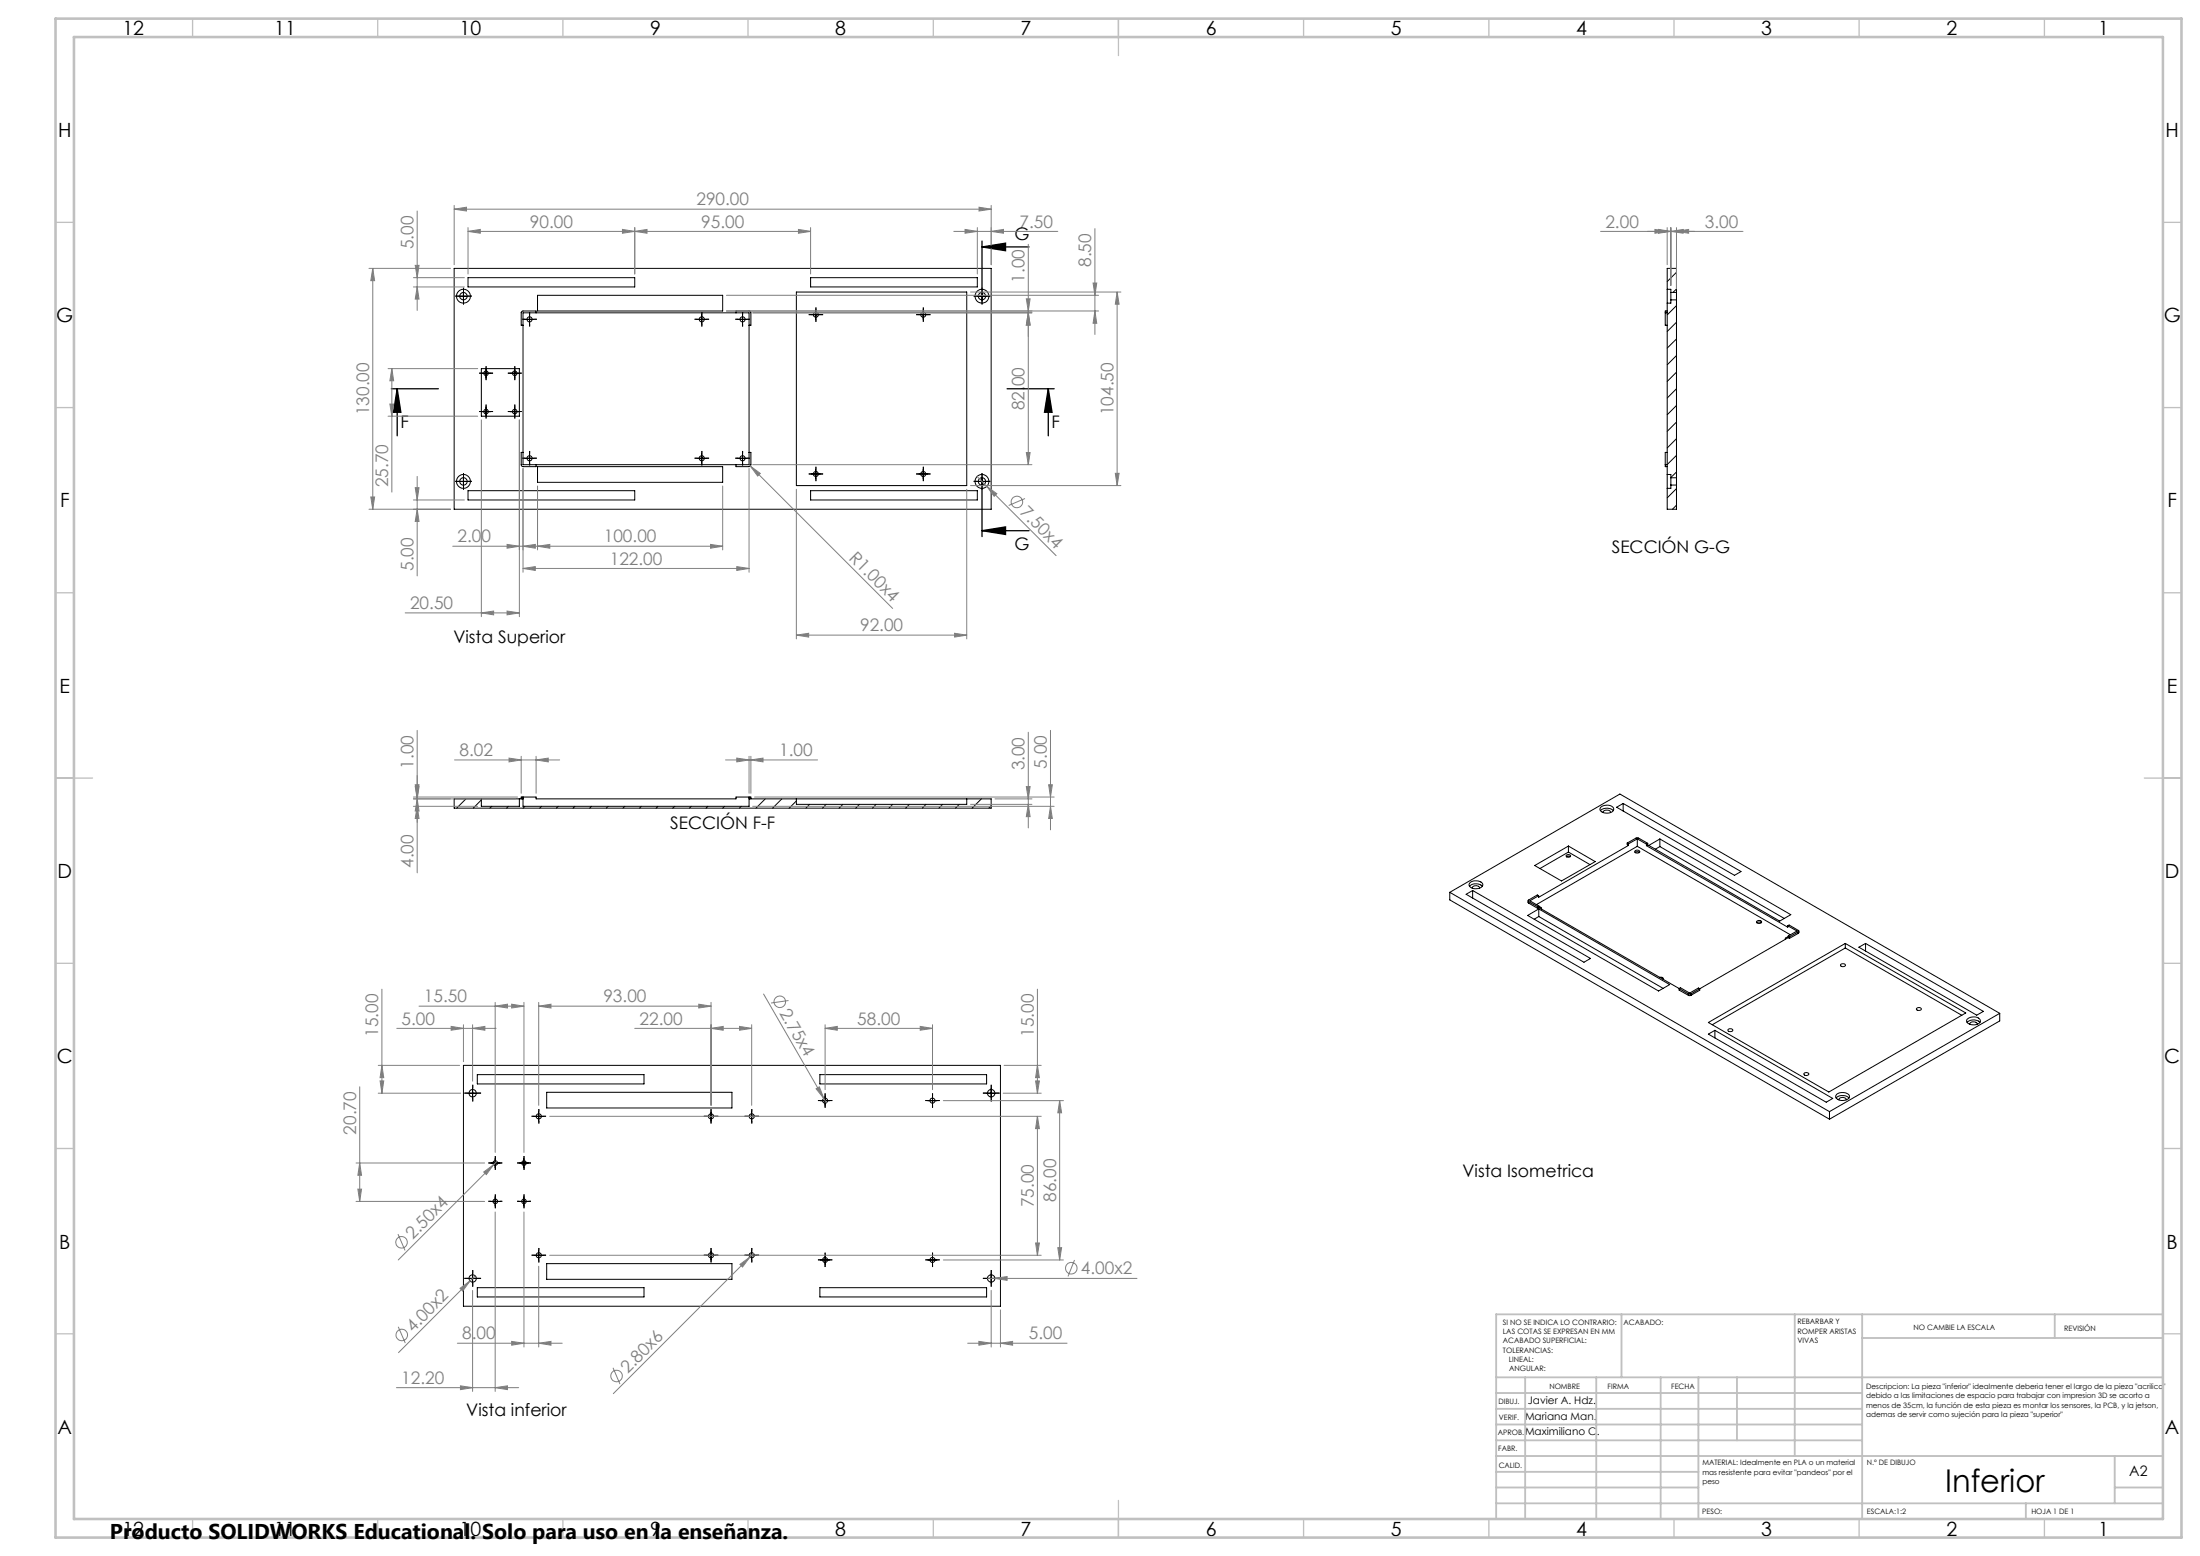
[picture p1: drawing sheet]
<svg xmlns="http://www.w3.org/2000/svg" width="594mm" height="420mm" viewBox="0 0 594 420" stroke-linecap="round" stroke-linejoin="round" font-family="sans-serif">
<g fill="none" stroke="#000" stroke-width=".27">
<path d="M122.6 72.4h145v65.1h-145zM123.9 80h2.5M125.1 78.7v2.5M126.4 74.9h45v2.6h-45zM145.1 79.7h50v4.2h-50zM215 78.8h46v52.3h-46zM218.9 74.9h45v2.6h-45zM263.9 80h2.5M265.1 78.7v2.5M450.1 78.1v3.7M450.1 78.1v-5.7h2.5v6.5M450.1 78.1h1v.8"/>
<path d="M451.1 78.9v2M451.1 78.9h1.5M452.6 78.9v2M452.6 73.5l-2.5 2.5M452.6 78l-.9 .9M130 99.5h10.2v12.8h-10.2zM131.2 99.5v2.5M139 99.5v2.5M141.2 84.4h61v41h-61zM141.7 86.2h2.5M143 84.9v2.5M144.7 84.4v-.5l-3.8 .2-.2 3.7h.5"/>
<path d="M188.2 86.2h2.5M189.5 84.9v2.5M198.7 84.4v-.5l3.9 .2 .1 3.7h-.5M199.2 86.2h2.5M200.5 84.9v2.5M219 84.9h2.5M220.3 83.7v2.5M248 84.9h2.5M249.3 83.7v2.5M449.6 84.4h.5M449.6 84.4v3.4h.5M450.1 83.9h-.5v.5"/>
<path d="M450.1 81.8v46.3M451.1 80.9v.9h-1M451.1 80.9h1.5M452.6 82.5l-2.5 2.5M452.6 87l-2.5 2.5M452.6 91.5l-2.5 2.5M452.6 96l-2.5 2.5M452.6 80.9v48.1M130 100.7h2.5M130 111.1h2.5M131.2 109.8v2.5M137.7 100.7h2.5"/>
<path d="M137.7 111.1h2.5M139 109.8v2.5M452.6 100.5l-2.5 2.5M452.6 104.9l-2.5 2.5M452.6 109.4l-2.5 2.6M452.6 113.9l-2.5 2.5M452.6 118.4l-2.5 2.5M123.9 129.9h2.5M125.1 128.7v2.5M126.4 132.5h45v2.5h-45zM141.2 122.1h-.5l.2 3.7 3.8 .2v-.6M141.7 123.7h2.5"/>
<path d="M143 122.4v2.5M145.1 126h50v4.2h-50zM188.2 123.7h2.5M189.5 122.4v2.5M199.2 123.7h2.5M200.5 122.4v2.5M202.2 122.1h.5l-.1 3.7-3.9 .2v-.6M218.9 132.5h45v2.5h-45zM219 127.9h2.5M220.3 126.7v2.5M248 127.9h2.5M249.3 126.7v2.5"/>
<path d="M263.9 129.9h2.5M265.1 128.7v2.5M449.6 125.4v.6h.5M450.1 128.1v3.7M450.1 122.1h-.5v3.3M450.1 128.1h1v.9M451.1 129v1.9M451.1 130.9v.9h-1M451.1 130.9h1.5M451.1 129h1.5M452.6 129v1.9M452.6 122.9l-2.5 2.5h-.5"/>
<path d="M452.6 130.9v6.6h-2.5v-5.7M452.6 127.4l-1.5 1.5M452.6 131.9l-2.5 2.5M452.6 136.4l-1 1.1M125.8 215.6l-2.5 2.5M130 215.6v2h10.2v-2M130 215.9l-2.2 2.2M132.8 217.6l-.5 .5M137.3 217.6l-.5 .5M140.7 215.6v-.5h4v.5h54v-.5h4v.5M141.2 215.1v2.5h61v-2.5M141.2 215.6h-18.6v2.5h145v-2.5h-65.4"/>
<path d="M141.7 217.6l-.4 .5M146.2 217.6l-.5 .5M150.7 217.6l-.5 .5M155.2 217.6l-.5 .5M159.7 217.6l-.5 .5M164.2 217.6l-.5 .5M168.7 217.6l-.5 .5M173.2 217.6l-.5 .5M177.7 217.6l-.5 .5M182.2 217.6l-.6 .5M186.7 217.6l-.5 .5M191.1 217.6l-.5 .5"/>
<path d="M195.6 217.6l-.5 .5M200.1 217.6l-.5 .5M206.6 215.6l-2.5 2.5M211.1 215.6l-2.5 2.5M215 215.6v1.5h46v-1.5M215 216.2l-1.9 1.9M218.6 217.1l-1 1M223.1 217.1l-1 1M227.6 217.1l-1 1M232.1 217.1l-1.1 1M236.5 217.1l-1 1M241 217.1l-1 1"/>
<path d="M245.5 217.1l-1 1M250 217.1l-1 1M254.5 217.1l-1 1M259 217.1l-1 1M265 215.6l-2.5 2.5M267.6 217.5l-.6 .6M432.1 218.8a2.61 2.61 0 0 1 3.5 0M432.2 218a2.35 2.35 0 0 1 3.5 .4 1.94 1.94 0 0 1-2.8 .9l-.4-.1a.75 .75 0 0 1-.3-1.2zM432.9 219.3a1.05 1.05 0 0 1 .9-.7 1.05 1.05 0 0 1 1 .7M436.5 217.9l1.8-1 31.8 18.3-1.8 1.1zM438.3 216.9v2M396.8 239.2a2.5 2.5 0 0 1 3.4 0"/>
<path d="M397 238.1a2.37 2.37 0 0 1 3.4 .6 1.97 1.97 0 0 1-2.9 1.1l-.6-.4a.74 .74 0 0 1 .1-1.3zM397.5 239.7a1.07 1.07 0 0 1 1-.6 1.07 1.07 0 0 1 1 .6M414.4 233.6l9.1-5.2 7.2 4.2-9.1 5.2zM422.9 230.9a.66 .66 0 0 1 .6-.3 .66 .66 0 0 1 .5 .6 .64 .64 0 0 1-.6 .2 .64 .64 0 0 1-.5-.5zM422.9 231.2l.3-.1 .8 .1M423.5 230l-7.7 4.4M423.5 230l5.8 3.4M423.5 228.4v1.6M439.3 227.6l2.8-1.5 2.8 1.5M439.3 227.6v.4l.4 .2M439.3 227.6l.4 .2M439.7 228.2l-24.3 14v-.4"/>
<path d="M439.7 227.8v.4M441.4 229.7a.72 .72 0 0 1 .7-.3 .72 .72 0 0 1 .6 .6 .74 .74 0 0 1-.7 .3 .74 .74 0 0 1-.6-.6zM441.5 230.1l.6-.2 .6 .2M442.1 228.4l-27.3 15.8M442.1 228.4l41.3 23.9M442.1 226.4v2M442.1 226.4l2.4 1.4M442.1 226.4l-2.4 1.4M444.5 228.3l38.2 22v-.4M444.5 227.8v.5M444.9 227.6v.5l-.4 .2M444.9 227.6l-.4 .2"/>
<path d="M445.2 228.2l3-1.7 35.3 20.4-3 1.7zM448.2 226.5v2M448.2 228.5l33.6 19.4M448.2 228.5l-1.3 .7M391.4 240.9l102.6 59.2M391.4 240.9l46-26.6 102.5 59.2M391.4 240.9v2l102.6 59.2M395.9 241.4l1.7-1 31.8 18.3-1.7 1zM397.6 240.4v2M412.5 247.1l3-1.8 35.3 20.5-3 1.7zM412.6 243.2l.1 .6M412.7 243.8l2.5 1.4"/>
<path d="M412.7 243.4v.4M412.7 243.4l2.5 1.4M415.2 244.8v.4M415.4 241.8l-.3-.2-2.5 1.4 .1 .4M415.4 241.8l-2.3 1.4 2.4 1.4M415.5 245.3v2.1M415.5 247.4l33.6 19.4M415.5 247.4l-1.3 .7M415.5 244.8l.7 .2v.3M415.5 245l-.3 .2M415.5 245l40.4 23.3M415.5 244.6l-.3 .2"/>
<path d="M415.5 244.6v.4M474.3 248.7a.72 .72 0 0 1 .7-.3 .72 .72 0 0 1 .6 .6 .72 .72 0 0 1-.8 .3 .72 .72 0 0 1-.5-.6zM474.3 249.1l.6-.2 .6 .2M482.7 249.9l.4-.2 2.5 1.5-.1 .3M482.7 249.9l2.5 1.4-2.4 1.4M482.8 253l-.6 .1-.1 .4M482.8 253.1l-26.2 15.2M482.8 253.1l.4 .2M482.8 252.7l.4 .2M482.8 252.7v.4M483.2 252.9v.4M485.5 251.5l-2.3 1.4"/>
<path d="M485.5 251.9l-2.3 1.4M485.5 251.5v.4M485.7 251.3l-.2 .6M498.2 255.9l-35.9 20.7M498.2 255.9l31.5 18.2M498.2 254.7v1.2M501.9 255.7l1.8-1 31.8 18.3-1.8 1zM503.7 254.7v2M448.1 263.8a.59 .59 0 0 1 .7 0 .59 .59 0 0 1 .3 .6M455.9 268.7h.7M455.9 268.3h.7M455.9 268.7l-2.5-1.5v-.4l.3-.2 2.5 1.5 2.4-1.4 .3 .2v.4l-2.3 1.4"/>
<path d="M455.9 268.3v.4M456.6 268.3v.4M461.3 276l36.9-21.3 32.6 18.7-37 21.4zM461.3 279.1l1.7-1 31.8 18.4-1.7 1zM463 278.1v2.1M466.5 277.9a.69 .69 0 0 1 .8-.3 .69 .69 0 0 1 .5 .6 .72 .72 0 0 1-.7 .3 .72 .72 0 0 1-.6-.6zM497 260.4a.7 .7 0 0 1 .7-.3 .7 .7 0 0 1 .5 .6 .71 .71 0 0 1-.7 .2 .71 .71 0 0 1-.5-.5zM517.5 272.2a.69 .69 0 0 1 .7-.3 .69 .69 0 0 1 .5 .6 .72 .72 0 0 1-.7 .3 .72 .72 0 0 1-.5-.6zM531.1 276a2.65 2.65 0 0 1 3.5 0M531.1 275.1a2.35 2.35 0 0 1 3.6 .4 1.94 1.94 0 0 1-2.8 1l-.7-.4a.69 .69 0 0 1-.1-1zM531.8 276.5a1.05 1.05 0 0 1 1-.7 1.05 1.05 0 0 1 1 .7M539.9 273.5l-45.9 26.6"/>
<path d="M539.9 273.5v2.1l-45.9 26.5M125.1 287.6h145v65h-145zM126.4 295.1h2.5M127.6 293.8v2.5M128.9 290.1h45v2.5h-45zM147.6 294.8h50v4.3h-50zM221.4 290.1h45v2.5h-45zM221.5 297.1h2.5M222.8 295.8v2.5M250.5 297.1h2.5M251.8 295.8v2.5M266.4 295.1h2.5"/>
<path d="M267.6 293.8v2.5M487.1 289.8a.71 .71 0 0 1 .7-.3 .71 .71 0 0 1 .6 .6 .7 .7 0 0 1-.8 .3 .7 .7 0 0 1-.5-.6zM495.8 296.4a2.51 2.51 0 0 1 3.4 0M496 295.3a2.37 2.37 0 0 1 3.4 .6 1.97 1.97 0 0 1-2.9 1l-.3-.2a.8 .8 0 0 1-.6-.6 .8 .8 0 0 1 .4-.8zM496.5 296.9a1.07 1.07 0 0 1 1-.7 1.07 1.07 0 0 1 1 .7M132.5 313.9h2.5M133.7 312.7v2.5M140.2 313.9h2.5M141.5 312.7v2.5M144.2 301.3h2.5M145.5 300.1v2.5M190.7 301.3h2.5"/>
<path d="M192 300.1v2.5M201.7 301.3h2.5M203 300.1v2.5M494 300.1v2M132.5 324.3h2.5M133.7 323v2.5M140.2 324.3h2.5M141.5 323v2.5M144.2 338.8h2.5M145.5 337.6v2.5M190.7 338.8h2.5M192 337.6v2.5"/>
<path d="M201.7 338.8h2.5M203 337.6v2.5M222.8 338.8v2.5M251.8 338.8v2.5M126.4 345.1h2.5M127.6 343.8v2.5M128.9 347.6h45v2.5h-45zM147.6 341.1h50v4.2h-50zM221.4 347.6h45v2.5h-45zM221.5 340.1h2.5M250.5 340.1h2.5M266.4 345.1h2.5"/>
<path d="M267.6 343.8v2.5"/>
<circle cx="125.1" cy="79.9" r="1"/>
<circle cx="125.1" cy="79.9" r="1.88"/>
<circle cx="265.1" cy="80" r="1.87"/>
<circle cx="265.1" cy="79.9" r="1"/>
<circle cx="143" cy="86.2" r=".7"/>
<circle cx="189.5" cy="86.2" r=".7"/>
<circle cx="200.5" cy="86.2" r=".7"/>
<circle cx="220.3" cy="84.9" r=".69"/>
<circle cx="249.3" cy="84.9" r=".69"/>
<circle cx="131.2" cy="100.7" r=".62"/>
<circle cx="131.2" cy="111.1" r=".61"/>
<circle cx="139" cy="100.8" r=".62"/>
<circle cx="139" cy="111.1" r=".62"/>
<circle cx="125.1" cy="130" r="1.88"/>
<circle cx="125.1" cy="130" r="1"/>
<circle cx="143" cy="123.7" r=".7"/>
<circle cx="189.5" cy="123.7" r=".7"/>
<circle cx="200.5" cy="123.7" r=".7"/>
<circle cx="220.3" cy="128" r=".69"/>
<circle cx="249.3" cy="128" r=".69"/>
<circle cx="265.1" cy="129.9" r=".99"/>
<circle cx="265.1" cy="129.9" r="1.87"/>
<circle cx="127.6" cy="295.1" r=".99"/>
<circle cx="222.8" cy="297.1" r=".69"/>
<circle cx="251.8" cy="297.1" r=".69"/>
<circle cx="267.6" cy="295.1" r="1"/>
<circle cx="133.7" cy="313.9" r=".63"/>
<circle cx="141.5" cy="313.9" r=".62"/>
<circle cx="145.5" cy="301.3" r=".71"/>
<circle cx="192" cy="301.3" r=".7"/>
<circle cx="203" cy="301.3" r=".71"/>
<circle cx="133.7" cy="324.3" r=".62"/>
<circle cx="141.5" cy="324.3" r=".61"/>
<circle cx="145.5" cy="338.8" r=".71"/>
<circle cx="192" cy="338.8" r=".7"/>
<circle cx="203" cy="338.8" r=".71"/>
<circle cx="127.6" cy="345.1" r=".99"/>
<circle cx="222.8" cy="340.1" r=".69"/>
<circle cx="251.8" cy="340.1" r=".69"/>
<circle cx="267.6" cy="345.1" r="1.01"/>
</g>
<g fill="none" stroke="#808080" stroke-width=".27">
<path d="M112.6 57v26.8M122.6 56.5l3.3-.6v1.1zM122.6 55.4v16.1M122.6 56.5h145M264.3 55.9l3.3 .6-3.3 .5zM267.6 55.4v16.1M99.6 72.4h22M100.6 72.4l.5 3.4h-1zM100.6 72.4v65.1M111.6 74.9h13.8M111.6 77.5h13.8M112.1 71.6h1l-.5 3.3z"/>
<path d="M112.6 77.5l.5 3.2h-1zM126.4 62.5l3.3-.6v1.1zM126.4 61.4v12.6M126.4 62.5h92.5M168.1 61.9l3.3 .6-3.3 .5zM171.4 62.5l3.3-.6v1.1zM171.4 61.4v12.6M196.1 79.7h100.5M215.6 61.9l3.3 .6-3.3 .5zM218.9 61.4v12.6M257.5 62.5h28.1M260.6 61.9l3.3 .6-3.3 .5z"/>
<path d="M262 78.8h40.6M263.9 61.4v12.6M267.6 62.5l3.3-.6v1.1zM277.6 66v59.4M295.1 76.4h1l-.5 3.3zM295.6 61.7v28.6M301.6 78.8l.6 3.3h-1.1zM301.6 78.8v52.3M432.2 62.5h38.4M446.8 61.9l3.3 .6-3.3 .5zM447.8 61.9l3.3 .6-3.3 .5zM450.1 61.4v10.1"/>
<path d="M451.1 62.5l3.3-.6v1.1zM451.1 61.4v15.7M452.6 62.5l3.3-.6v1.1zM452.6 61.4v16.5M104.8 99.5h24.2M105.8 99.5l.5 3.3h-1zM105.8 99.5v33.3M196.1 83.9h100.5M203.2 84.4h75.4M277.1 80.7h1l-.5 3.2zM277.6 84.4l.5 3.4h-1zM295.6 83.9l.5 3.4h-1z"/>
<path d="M104.8 112.3h24.2M105.3 109.1h1l-.5 3.2zM130 113.3v53.2M140.2 113.3v53.2M99.6 137.5h22M100.1 134.1h1l-.5 3.4zM111.6 135h13.8M112.1 131.6h1l-.5 3.4zM112.6 137.5l.5 3.2h-1zM112.6 128.6v26.9M141.2 126.5v28M145.1 131.2v17.2"/>
<path d="M195.1 131.2v17.2M202.2 126.5v28M202.2 125.4l.4 .4M202.6 125.8l2.7 2-.7 .7zM202.6 125.8l38.4 38.4M203.2 125.4h75.4M215 132.1v40.4M261 132.1v40.4M262 131.1h40.6M263.8 128.6l2.7 2.7M266.5 131.3l2.6 2-.7 .7zM266.5 131.3l18.7 18.7"/>
<path d="M276.8 134.6l-4.5 1.8M277.1 122.1h1l-.5 3.3zM301.1 127.8h1.1l-.6 3.3zM122.2 147.4h72.9M136.9 146.9l3.3 .5-3.3 .6zM141.2 147.4l3.3-.5v1.1zM141.2 153.4l3.3-.5v1.1zM141.2 153.4h61M145.1 147.4l3.3-.5v1.1zM191.8 146.9l3.3 .5-3.3 .6zM198.9 152.9l3.3 .5-3.3 .6zM109.4 165.4h30.8"/>
<path d="M130 165.4l3.3-.5v1.1zM136.9 164.9l3.3 .5-3.3 .6zM215 171.4l3.3-.5v1.1zM215 171.4h46M257.7 170.9l3.3 .5-3.3 .6zM112.6 197.1v38.5M277.6 197.6v25.9M283.6 197.1v26.9M111.6 217.6h17.4M111.6 215.6h27.6M111.6 215.1h28.1M112.1 212.3h1l-.5 3.3z"/>
<path d="M112.1 211.8h1l-.5 3.3zM112.6 217.6l.5 3.3h-1zM112.6 215.6l.5 3.3h-1zM122.7 205.1h28.4M137.4 204.6l3.3 .5-3.3 .6zM140.7 204.1v10M144.7 205.1l3.3-.5v1.1zM144.7 204.1v10M195.9 205.1h24.8M198.9 204.6l3.3 .5-3.3 .6zM202.2 204.1v10M202.7 205.1l3.3-.5v1.1z"/>
<path d="M202.7 204.1v10M203.2 217.6h81.4M203.7 215.1h80.9M262 217.1h16.6M268.6 215.6h10M277.1 212.3h1l-.5 3.3zM277.6 217.1l.5 3.3h-1zM283.1 211.8h1l-.5 3.3zM283.6 217.6l.5 3.3h-1zM103.1 267v28.1M107.1 277.6h26.8M113.1 271.6h28.4"/>
<path d="M121.8 277.1l3.3 .5-3.3 .5zM125.1 276.6v10M127.6 277.6l3.3-.5v1zM127.6 276.6v15.2M133.7 271.6l3.3-.5v1zM133.7 270.6v40.5M138.1 271.1l3.4 .5-3.4 .5zM141.5 270.6v40.5M145.5 271.6l3.3-.5v1zM145.5 271.6h46.5M145.5 270.6v27.8M171.4 277.6h31.6"/>
<path d="M188.7 271.1l3.3 .5-3.3 .5zM192 277.6l3.3-.5v1zM192 270.6v27.8M199.7 277.1l3.3 .5-3.3 .5zM203 276.6v21.8M206.2 268.3l16.2 28.2M212.9 270.1l-4.7 .6M222.8 277.6l3.3-.5v1zM222.8 277.6h29M222.8 276.6v17.5M248.5 277.1l3.3 .5-3.3 .5zM251.8 276.6v17.5"/>
<path d="M280.1 267v28.1M97.1 293.4v30.9M102.1 295.1h22.3M102.1 287.6h22M102.6 291.8h1l-.5 3.3zM103.1 287.6l.5 3.3h-1zM220.3 293.9l.9-.5 1.2 3.1zM222.4 296.5l.7 1.2M254.7 297.1h32.4M270.9 295.1h10.2M271.1 287.6h10M279.6 291.8h1l-.5 3.3z"/>
<path d="M280.1 287.6l.5 3.3h-1zM286.1 297.1l.5 3.3h-1zM286.1 297.1v43M96.1 313.9h34.7M97.1 313.9l.5 3.3h-1zM130.6 316.4l2.7-2-2 2.7zM134.2 313.5l-26.7 26.6M148.4 301.3h132.7M280.1 301.3l.5 3.3h-1zM280.1 301.3v37.5M96.1 324.3h34.7M96.6 321h1l-.5 3.3z"/>
<path d="M107.5 333.1l1.9 4.4M133.7 327.1v48.5M141.5 327.1v36.5M148.4 338.8h132.7M203.4 338.3l-37.8 37.9M279.6 335.5h1l-.5 3.3zM285.6 336.8h1l-.5 3.3zM107.5 358.1l1.9 4.4M124.2 347.8l2.7-2-2 2.7zM126.9 345.8l-19.3 19.3M127.6 348.3v27.3M128.3 344.4l-1.4 1.4"/>
<path d="M145.5 341.8v21.8M199.8 341.3l2.7-2-2 2.7zM254.7 340.1h32.4M266.6 345.1h40.4M267.6 348.3v15.3M268.6 345.1l3.3-.5v1zM270.1 353.6v10M290.1 340.1l-1.7 4.4M107 374.6h33.1M123.5 362.6h28.3M124.3 374.1l3.3 .5-3.3 .5zM133.7 374.6l3.3-.5v1z"/>
<path d="M138.1 362.1l3.4 .5-3.4 .5zM145.5 362.6l3.3-.5v1zM165.5 369.2l1.9 4.4M261.3 362.6h26.8M264.3 362.1l3.3 .5-3.3 .5zM270.1 362.6l3.3-.5v1z"/>
<circle cx="274.6" cy="135.5" r="1.57"/>
<circle cx="210.5" cy="270.4" r="1.56"/>
<circle cx="108.4" cy="335.3" r="1.55"/>
<circle cx="289.2" cy="342.3" r="1.55"/>
<circle cx="108.5" cy="360.3" r="1.55"/>
<circle cx="166.5" cy="371.4" r="1.56"/>
</g>
<path d="M265.1 66.7l6.4-1.1v2.1zM265.1 66.7h12.7M265.1 65.1v12.7M105.7 104.9h12.7M107.2 104.9l1 6.4h-2zM107.2 104.9v12.7M271.9 104.9h12.7M283 104.9l1.1 6.4h-2.1zM283 104.9v12.7M265.1 132.1v12.7M265.1 143.2l6.4-1v2.1zM265.1 143.2h12.7" fill="none" stroke="#000" stroke-width=".35"/>
<g fill="none" stroke="#000" stroke-width=".27" stroke-dasharray="15.2 1.3 1.3 1.3" stroke-linecap="butt">
<path d="M123.9 79.9h-1M125.1 78.7v-1M126.4 79.9h1M263.9 79.9h-1M265.1 78.7v-1M266.4 79.9h1M125.1 81.2v1M131.2 99.5v-.6M139 99.5v-.6M141.7 86.2h-.7M143 84.9v-.7M143 87.4v.7"/>
<path d="M144.2 86.2h.7M188.2 86.2h-.7M189.5 84.9v-.7M189.5 87.4v.7M190.7 86.2h.7M199.2 86.2h-.7M200.5 84.9v-.7M200.5 87.4v.7M201.7 86.2h.7M219 84.9h-.6M220.3 83.7v-.7M220.3 86.2v.7"/>
<path d="M221.5 84.9h.7M248 84.9h-.6M249.3 83.7v-.7M249.3 86.2v.7M250.5 84.9h.7M265.1 81.2v1M130 100.7h-.6M130 111.1h-.6M131.2 102v.6M131.2 109.8v-.6M131.2 112.3v.7M132.5 100.7h.6"/>
<path d="M132.5 111.1h.6M137.7 100.7h-.6M137.7 111.1h-.6M139 102v.6M139 109.8v-.6M139 112.3v.7M140.2 100.7h.7M140.2 111.1h.7M123.9 129.9h-1M125.1 128.7v-1M125.1 131.2v1M126.4 129.9h1"/>
<path d="M141.7 123.7h-.7M143 122.4v-.7M143 124.9v.7M144.2 123.7h.7M188.2 123.7h-.7M189.5 122.4v-.7M189.5 124.9v.7M190.7 123.7h.7M199.2 123.7h-.7M200.5 122.4v-.7M200.5 124.9v.7M201.7 123.7h.7"/>
<path d="M219 127.9h-.6M220.3 126.7v-.7M220.3 129.2v.7M221.5 127.9h.7M248 127.9h-.6M249.3 126.7v-.7M249.3 129.2v.7M250.5 127.9h.7M263.9 129.9h-1M265.1 128.7v-1M265.1 131.2v1M266.4 129.9h1"/>
<path d="M126.4 295.1h-1M127.6 293.8v-1M127.6 296.3v1M128.9 295.1h1M221.5 297.1h-.7M222.8 295.8v-.7M222.8 298.3v.7M224 297.1h.7M250.5 297.1h-.7M251.8 295.8v-.7M251.8 298.3v.7M253 297.1h.7"/>
<path d="M266.4 295.1h-1M267.6 293.8v-1M267.6 296.3v1M268.9 295.1h1M132.5 313.9h-.6M133.7 312.7v-.7M133.7 315.2v.6M135 313.9h.6M140.2 313.9h-.6M141.5 312.7v-.7M141.5 315.2v.6M142.7 313.9h.7"/>
<path d="M144.2 301.3h-.7M145.5 300.1v-.7M145.5 302.6v.7M146.7 301.3h.7M190.7 301.3h-.7M192 300.1v-.7M192 302.6v.7M193.2 301.3h.7M201.7 301.3h-.7M203 300.1v-.7M203 302.6v.7M204.2 301.3h.7"/>
<path d="M132.5 324.3h-.6M133.7 323v-.6M133.7 325.5v.6M135 324.3h.6M140.2 324.3h-.6M141.5 323v-.6M141.5 325.5v.6M142.7 324.3h.7M144.2 338.8h-.7M145.5 337.6v-.7M146.7 338.8h.7M190.7 338.8h-.7"/>
<path d="M192 337.6v-.7M193.2 338.8h.7M201.7 338.8h-.7M203 337.6v-.7M204.2 338.8h.7M222.8 338.8v-.7M251.8 338.8v-.7M126.4 345.1h-1M127.6 343.8v-1M127.6 346.3v1M128.9 345.1h1M145.5 340.1v.7"/>
<path d="M192 340.1v.7M203 340.1v.7M221.5 340.1h-.7M222.8 341.3v.7M224 340.1h.7M250.5 340.1h-.7M251.8 341.3v.7M253 340.1h.7M266.4 345.1h-1M267.6 343.8v-1M267.6 346.3v1M268.9 345.1h1"/>
</g>
<g fill="none" stroke="#c0c0c0" stroke-width=".35">
<path d="M52 5v5M102 5v5M152 5v5M202 5v5M252 5v5M302 5v10M352 5v5M402 5v5M452 5v5M502 5v5M552 5v5M15 60h5"/>
<path d="M584 60h5M15 110h5M584 110h5M15 160h5M584 160h5M15 210h10M579 210h10M15 260h5M584 260h5M15 310h5M584 310h5M15 360h5"/>
<path d="M584 360h5M52 410v5M102 410v5M152 410v5M202 410v5M252 410v5M302 405v10M352 410v5M402 410v5M452 410v5M502 410v5M552 410v5"/>
</g>
<g fill="none" stroke="#c0c0c0" stroke-width=".5">
<path d="M437.8 354.8v17M484.6 354.8v38.2M502.8 354.8v55.2M554.8 354.8v6.4M584 354.8h-180v55.2M404 371.8h180M404 376h98.8M411.8 371.8v38.2M431 371.8v38.2M448.4 371.8v38.2M458.6 371.8v38.2M469 371.8v17"/>
<path d="M502.8 361.2h81.2M404 388.8h98.8M404 384.5h98.8M404 380.3h98.8M404 397.3h54.6M404 393h180M571 393v12.8M404 405.8h180M404 401.5h54.6M547 405.8v4.2M571 401.5h13"/>
</g>
<path d="M15 5h574v410h-574zM20 10h564v400h-564z" fill="none" stroke="#c0c0c0" stroke-width=".7"/>
<g fill="#000">
<path d="M265.1 66.7l6.4-1.1v2.1zM265.1 143.2l6.4-1v2.1z"/>
<path d="M283 104.9l1.1 6.4h-2.1zM107.2 104.9l1 6.4h-2z"/>
</g>
<g fill="#808080">
<path d="M220.3 293.9l.9-.5 1.2 3.1z"/>
<path d="M124.2 347.8l2.7-2-2 2.7z"/>
<path d="M130.6 316.4l2.7-2-2 2.7z"/>
<path d="M199.8 341.3l2.7-2-2 2.7z"/>
<path d="M202.6 125.8l2.7 2-.7 .7z"/>
<path d="M266.5 131.3l2.6 2-.7 .7z"/>
<path d="M268.6 345.1l3.3-.5v1z"/>
<path d="M264.3 55.9l3.3 .6-3.3 .5zM122.6 56.5l3.3-.6v1.1zM168.1 61.9l3.3 .6-3.3 .5zM126.4 62.5l3.3-.6v1.1zM191.8 146.9l3.3 .5-3.3 .6zM145.1 147.4l3.3-.5v1.1zM257.7 170.9l3.3 .5-3.3 .6zM215 171.4l3.3-.5v1.1zM141.2 147.4l3.3-.5v1.1zM136.9 146.9l3.3 .5-3.3 .6zM127.6 277.6l3.3-.5v1zM121.8 277.1l3.3 .5-3.3 .5zM138.1 271.1l3.4 .5-3.4 .5zM133.7 271.6l3.3-.5v1zM133.7 374.6l3.3-.5v1zM124.3 374.1l3.3 .5-3.3 .5z"/>
<path d="M171.4 62.5l3.3-.6v1.1zM215.6 61.9l3.3 .6-3.3 .5zM260.6 61.9l3.3 .6-3.3 .5zM267.6 62.5l3.3-.6v1.1zM130 165.4l3.3-.5v1.1zM136.9 164.9l3.3 .5-3.3 .6zM138.1 362.1l3.4 .5-3.4 .5zM145.5 362.6l3.3-.5v1zM145.5 271.6l3.3-.5v1zM188.7 271.1l3.3 .5-3.3 .5zM192 277.6l3.3-.5v1zM199.7 277.1l3.3 .5-3.3 .5zM222.8 277.6l3.3-.5v1zM248.5 277.1l3.3 .5-3.3 .5zM264.3 362.1l3.3 .5-3.3 .5zM270.1 362.6l3.3-.5v1zM137.4 204.6l3.3 .5-3.3 .6zM144.7 205.1l3.3-.5v1.1zM446.8 61.9l3.3 .6-3.3 .5zM451.1 62.5l3.3-.6v1.1zM447.8 61.9l3.3 .6-3.3 .5zM452.6 62.5l3.3-.6v1.1z"/>
<path d="M141.2 153.4l3.3-.5v1.1zM198.9 152.9l3.3 .5-3.3 .6z"/>
<path d="M277.1 122.1h1l-.5 3.3zM277.6 84.4l.5 3.4h-1z"/>
<path d="M277.6 84.4l.5 3.4h-1zM277.1 80.7h1l-.5 3.2z"/>
<path d="M295.6 83.9l.5 3.4h-1zM295.1 76.4h1l-.5 3.3zM102.6 291.8h1l-.5 3.3zM103.1 287.6l.5 3.3h-1zM96.6 321h1l-.5 3.3zM97.1 313.9l.5 3.3h-1zM279.6 291.8h1l-.5 3.3zM280.1 287.6l.5 3.3h-1zM112.6 217.6l.5 3.3h-1zM112.1 212.3h1l-.5 3.3zM277.6 217.1l.5 3.3h-1zM277.1 212.3h1l-.5 3.3z"/>
<path d="M283.1 211.8h1l-.5 3.3zM283.6 217.6l.5 3.3h-1z"/>
<path d="M100.6 72.4l.5 3.4h-1zM100.1 134.1h1l-.5 3.4zM112.1 71.6h1l-.5 3.3zM112.6 77.5l.5 3.2h-1zM112.1 131.6h1l-.5 3.4zM112.6 137.5l.5 3.2h-1zM105.8 99.5l.5 3.3h-1zM105.3 109.1h1l-.5 3.2zM301.6 78.8l.6 3.3h-1.1zM301.1 127.8h1.1l-.6 3.3zM280.1 301.3l.5 3.3h-1zM279.6 335.5h1l-.5 3.3zM286.1 297.1l.5 3.3h-1zM285.6 336.8h1l-.5 3.3zM112.1 211.8h1l-.5 3.3zM112.6 215.6l.5 3.3h-1z"/>
<path d="M198.9 204.6l3.3 .5-3.3 .6zM202.7 205.1l3.3-.5v1.1z"/>
</g>
<text font-size="8.5" x="525.2" y="402.7">Inferior</text>
<text font-size="5.8" x="29.7" y="415.3">Producto SOLIDWORKS Educational. Solo para uso en la enseñanza.</text>
<g font-size="5.3">
<text x="33.1" y="9.5">12</text>
<text x="74.1" y="9.5">11</text>
<text x="124.1" y="9.5">10</text>
<text x="175.5" y="9.5">9</text>
<text x="225.5" y="9.5">8</text>
<text x="275.5" y="9.5">7</text>
<text x="325.5" y="9.5">6</text>
<text x="375.5" y="9.5">5</text>
<text x="425.5" y="9.5">4</text>
<text x="475.5" y="9.5">3</text>
<text x="525.5" y="9.5">2</text>
<text x="566.5" y="9.5">1</text>
<text x="15.7" y="37">H</text>
<text x="584.7" y="37">H</text>
<text x="15.2" y="87">G</text>
<text x="584.2" y="87">G</text>
<text x="16.2" y="137">F</text>
<text x="585.2" y="137">F</text>
<text x="16.1" y="187">E</text>
<text x="585.1" y="187">E</text>
<text x="15.5" y="237">D</text>
<text x="584.5" y="237">D</text>
<text x="15.4" y="287">C</text>
<text x="584.4" y="287">C</text>
<text x="16" y="337">B</text>
<text x="585" y="337">B</text>
<text x="15.5" y="387">A</text>
<text x="584.5" y="387">A</text>
<text x="33.1" y="414.5">12</text>
<text x="74.1" y="414.5">11</text>
<text x="124.1" y="414.5">10</text>
<text x="175.5" y="414.5">9</text>
<text x="225.5" y="414.5">8</text>
<text x="275.5" y="414.5">7</text>
<text x="325.5" y="414.5">6</text>
<text x="375.5" y="414.5">5</text>
<text x="425.5" y="414.5">4</text>
<text x="475.5" y="414.5">3</text>
<text x="525.5" y="414.5">2</text>
<text x="566.5" y="414.5">1</text>
</g>
<g font-size="4.7" fill="#808080">
<text x="188" y="55.4">290.00</text>
<text x="143.1" y="61.4">90.00</text>
<text x="189.3" y="61.4">95.00</text>
<text x="275.3" y="61.4">7.50</text>
<text x="433.5" y="61.4">2.00</text>
<text x="460.3" y="61.4">3.00</text>
<text x="111.6" y="67.3" transform="rotate(-90 111.6 67.3)">5.00</text>
<text x="276.6" y="76.3" transform="rotate(-90 276.6 76.3)">1.00</text>
<text x="294.6" y="72" transform="rotate(-90 294.6 72)">8.50</text>
<text x="99.6" y="112" transform="rotate(-90 99.6 112)">130.00</text>
<text x="276.6" y="110.7" transform="rotate(-90 276.6 110.7)">82.00</text>
<text x="300.6" y="112" transform="rotate(-90 300.6 112)">104.50</text>
<text x="104.8" y="131.5" transform="rotate(-90 104.8 131.5)">25.70</text>
<text x="275.2" y="138.5" transform="rotate(45 275.2 138.5)">7.50x4</text>
<text x="123.6" y="146.4">2.00</text>
<text x="163" y="146.4">100.00</text>
<text x="111.6" y="154.1" transform="rotate(-90 111.6 154.1)">5.00</text>
<text x="164.6" y="152.4">122.00</text>
<text x="229" y="150.8" transform="rotate(45 229 150.8)">R1.00x4</text>
<text x="110.7" y="164.4">20.50</text>
<text x="232.2" y="170.4">92.00</text>
<text x="111.6" y="207.5" transform="rotate(-90 111.6 207.5)">1.00</text>
<text x="124.1" y="204.1">8.02</text>
<text x="210.4" y="204.1">1.00</text>
<text x="276.6" y="208" transform="rotate(-90 276.6 208)">3.00</text>
<text x="282.6" y="207.5" transform="rotate(-90 282.6 207.5)">5.00</text>
<text x="111.6" y="234.3" transform="rotate(-90 111.6 234.3)">4.00</text>
<text x="114.5" y="270.5">15.50</text>
<text x="162.9" y="270.5">93.00</text>
<text x="210.4" y="273.5" transform="rotate(60 210.4 273.5)">2.75x4</text>
<text x="102.1" y="279.9" transform="rotate(-90 102.1 279.9)">15.00</text>
<text x="108.4" y="276.5">5.00</text>
<text x="172.7" y="276.5">22.00</text>
<text x="231.5" y="276.5">58.00</text>
<text x="279.1" y="279.9" transform="rotate(-90 279.1 279.9)">15.00</text>
<text x="96.1" y="306.3" transform="rotate(-90 96.1 306.3)">20.70</text>
<text x="279.1" y="325.9" transform="rotate(-90 279.1 325.9)">75.00</text>
<text x="285.1" y="324.4" transform="rotate(-90 285.1 324.4)">86.00</text>
<text x="111.5" y="334.7" transform="rotate(-45 111.5 334.7)">2.50x4</text>
<text x="291.8" y="344">4.00x2</text>
<text x="111.5" y="359.7" transform="rotate(-45 111.5 359.7)">4.00x2</text>
<text x="124.8" y="361.5">8.00</text>
<text x="277.8" y="361.5">5.00</text>
<text x="169.5" y="370.8" transform="rotate(-45 169.5 370.8)">2.80x6</text>
<text x="108.4" y="373.5">12.20</text>
</g>
<g font-size="4.7">
<text x="273.9" y="64.7">G</text>
<text x="108.1" y="115.7">F</text>
<text x="283.9" y="115.7">F</text>
<text x="273.9" y="148.5">G</text>
<text x="435.2" y="149.2">SECCIÓN G-G</text>
<text x="122.4" y="173.6">Vista Superior</text>
<text x="181" y="223.7">SECCIÓN F-F</text>
<text x="394.9" y="317.6">Vista Isometrica</text>
<text x="125.9" y="382.3">Vista inferior</text>
</g>
<text font-size="3.9" x="574.9" y="398.5">A2</text>
<g font-size="2.8">
<text x="411.8" y="383.4">Mariana Man.</text>
<text x="412.5" y="379.1">Javier A. Hdz.</text>
<text x="411.8" y="387.5">Maximiliano C.</text>
</g>
<g font-size="2">
<text x="405.8" y="357.6">SI NO SE INDICA LO CONTRARIO:</text>
<text x="438.4" y="357.6">ACABADO:</text>
<text x="485.3" y="357.5">REBARBAR Y</text>
<text x="485.3" y="360">ROMPER ARISTAS</text>
<text x="516.6" y="359">NO CAMBIE LA ESCALA</text>
<text x="557.3" y="359.2">REVISIÓN</text>
<text x="405.8" y="360.1">LAS COTAS SE EXPRESAN EN MM</text>
<text x="405.8" y="362.6">ACABADO SUPERFICIAL:</text>
<text x="405.8" y="365.1">TOLERANCIAS:</text>
<text x="485.3" y="362.5">VIVAS</text>
<text x="407.4" y="367.6">LINEAL:</text>
<text x="407.4" y="370.1">ANGULAR:</text>
<text x="418.3" y="375">NOMBRE</text>
<text x="434" y="374.9">FIRMA</text>
<text x="451.2" y="374.9">FECHA</text>
<text x="503.9" y="374.9">Descripcion: La pieza &quot;inferior&quot; idealmente deberia tener el largo de la pieza &quot;acrilico&quot;</text>
<text x="503.9" y="377.4">debido a las limitaciones de espacio para trabajar con impresion 3D se acorto a</text>
<text x="404.6" y="379.1">DIBUJ.</text>
<text x="404.7" y="383.3">VERIF.</text>
<text x="503.9" y="379.9">menos de 35cm, la función de esta pieza es montar los sensores, la PCB, y la jetson,</text>
<text x="503.9" y="382.4">ademas de servir como sujeción para la pieza &quot;superior&quot;</text>
<text x="404.4" y="387.4">APROB.</text>
<text x="404.5" y="391.8">FABR.</text>
<text x="459.6" y="395.5">MATERIAL: Idealmente en PLA o un material</text>
<text x="504.1" y="395.5">N.º DE DIBUJO</text>
<text x="404.7" y="396.1">CALID.</text>
<text x="459.6" y="398">mas resistente para evitar &quot;pandeos&quot; por el</text>
<text x="459.6" y="400.5">peso</text>
<text x="459.6" y="408.5">PESO:</text>
<text x="504.1" y="408.6">ESCALA:1:2</text>
<text x="548.5" y="408.6">HOJA 1 DE 1</text>
</g>
</svg>
